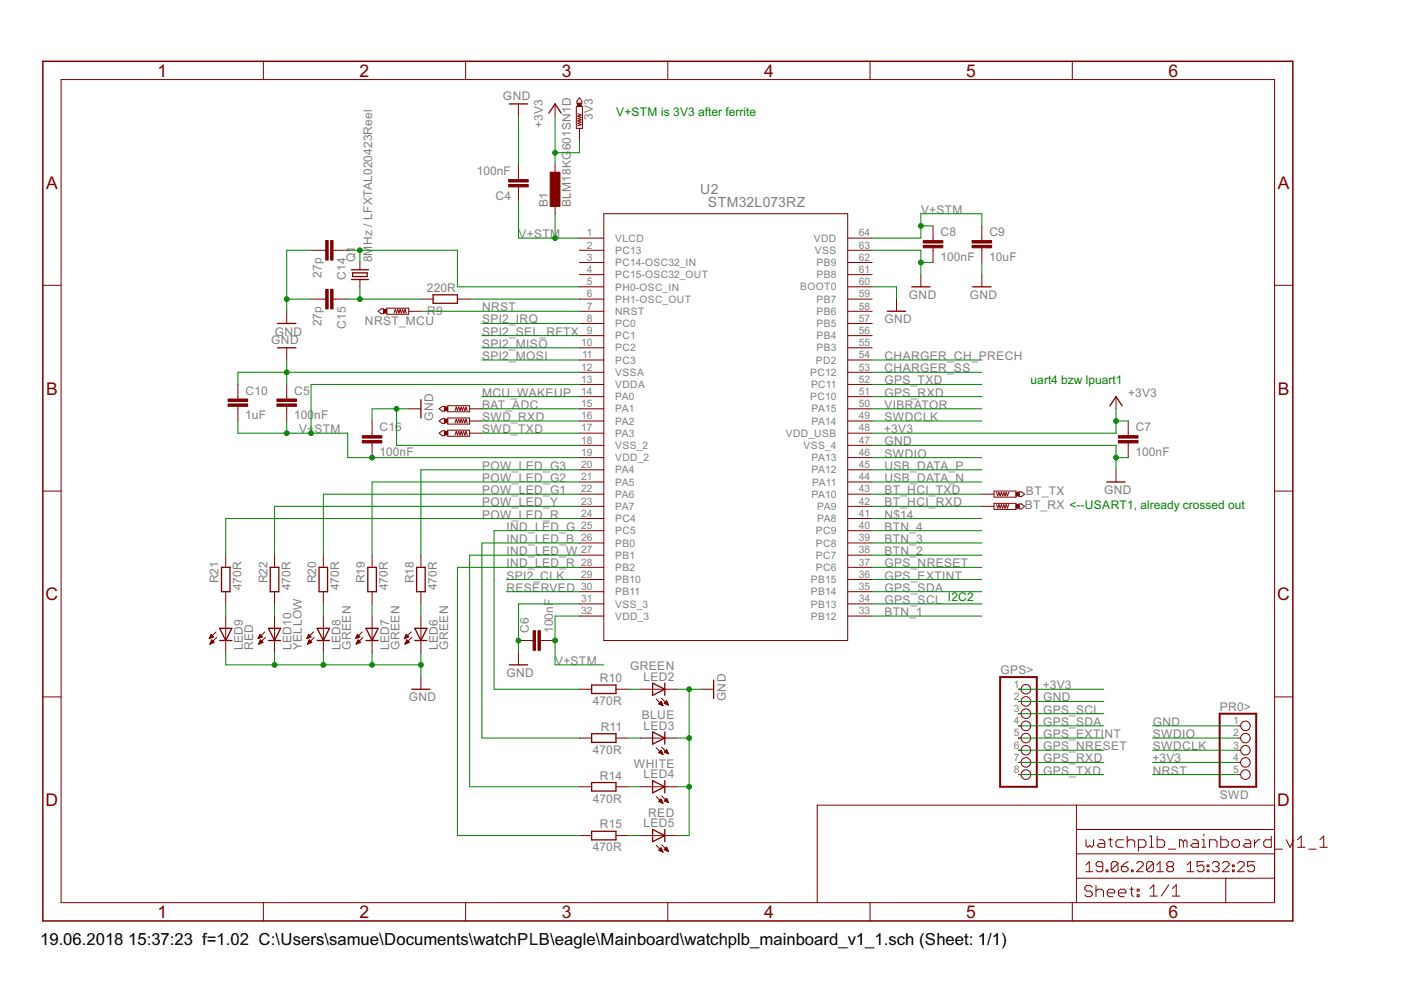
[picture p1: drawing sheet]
<svg xmlns="http://www.w3.org/2000/svg" width="297mm" height="210mm" viewBox="0 0 297 210" stroke-linecap="round" stroke-linejoin="round" font-family="sans-serif">
<g fill="none" stroke="#800000" stroke-width=".21">
<path d="M13 16.9h257.2v174.5h-257.2zM55.8 13v3.9M98.7 13v3.9M141.6 13v3.9M184.5 13v3.9M227.4 13v3.9M109.9 22v2.6M109.9 35v3.1M109.9 39.6v3.1M117.7 22v2.6M117.7 35v2.5M122.2 22.6h1.3v4.6h-1.3z"/>
<path d="M122.5 24.1l.7 .3-.7 .2 .7 .3-.7 .2 .7 .3-.7 .3 .7 .2-.7 .3 .7 .2-.7 .3M122.9 20.7l.5 .7v.5h-1.1v-.5zM122.9 27.2v2.6M66 53.1h3.1M70.6 53.1h3.1M76.3 55.6v1.6M76.3 59.3v1.5M117.7 42.7v2.6M122.9 50.5h5.1M122.9 53.1h5.1M122.9 55.6h5.1M122.9 58.2h5.1"/>
<path d="M128 45.3h51.7v90.5h-51.7zM179.7 50.5h5.2M179.7 53.1h5.2M179.7 55.6h5.2M179.7 58.2h5.2M195.2 58.2v2.6M197.8 47.9v3.1M197.8 52.6v3M208.2 47.9v3.1M208.2 52.6v3M208.2 58.2v2.6M9.1 60.5h3.9"/>
<path d="M60.8 66v2.6M60.8 73.7v2.6M66 63.4h3.1M70.6 63.4h3.1M80.2 66l.6-.5h.5v1h-.5zM82 65.3h4.7v1.3h-4.7zM83.5 66.4l.3-.8 .3 .8 .2-.8 .3 .8 .2-.8 .3 .8 .3-.8 .2 .8 .3-.8 .2 .8M86.7 66h2.5M89.2 63.4h2.6M97 63.4h2.6M122.9 60.8h5.1M122.9 63.4h5.1"/>
<path d="M122.9 66h5.1M122.9 68.6h5.1M122.9 71.2h5.1M122.9 73.7h5.1M122.9 76.3h5.1M122.9 78.9h5.1M179.7 60.8h5.2M179.7 63.4h5.2M179.7 66h5.2M179.7 68.6h5.2M179.7 71.2h5.2M179.7 73.7h5.2"/>
<path d="M179.7 76.3h5.2M179.7 78.9h5.2M190.1 63.4v2.6M270.2 60.5h3.9M50.4 81.5v3.1M50.4 86.2v3.1M60.8 81.5v3.1M60.8 86.2v3.1M78.9 89.3v3.1M78.9 93.9v3.1M86.7 86.7h2.5M93.1 86.7l.7-.5h.5v1h-.5z"/>
<path d="M93.1 89.3l.7-.5h.5v1h-.5zM93.1 91.8l.7-.5h.5v1.1h-.5zM94.9 86h4.7v1.3h-4.7zM94.9 88.6h4.7v1.3h-4.7zM94.9 91.2h4.7v1.3h-4.7zM96.5 92.2l.2-.7 .3 .7 .2-.7 .3 .7 .3-.7 .2 .7 .3-.7 .3 .7 .2-.7 .3 .7M96.5 89.6l.2-.7 .3 .7 .2-.7 .3 .7 .3-.7 .2 .7 .3-.7 .3 .7 .2-.7 .3 .7M96.5 87.1l.2-.8 .3 .8 .2-.8 .3 .8 .3-.8 .2 .8 .3-.8 .3 .8 .2-.8 .3 .8M99.6 86.7h2.6M99.6 89.3h2.6M99.6 91.8h2.6M122.9 81.5h5.1"/>
<path d="M122.9 84.1h5.1M122.9 86.7h5.1M122.9 89.3h5.1M122.9 91.8h5.1M122.9 94.4h5.1M122.9 97h5.1M122.9 99.6h5.1M179.7 81.5h5.2M179.7 84.1h5.2M179.7 86.7h5.2M179.7 89.3h5.2M179.7 91.8h5.2"/>
<path d="M179.7 94.4h5.2M179.7 97h5.2M179.7 99.6h5.2M236.6 84.1v2.6M236.6 99.6v2.6M239.2 89.3v3.1M239.2 93.9v3.1M9.1 104.1h3.9M47.9 117.7v2.6M58.2 117.7v2.6M68.6 117.7v2.6M78.9 117.7v2.6"/>
<path d="M89.2 117.7v2.6M122.9 102.2h5.1M122.9 104.8h5.1M122.9 107.4h5.1M122.9 109.9h5.1M122.9 112.5h5.1M122.9 115.1h5.1M122.9 117.7h5.1M179.7 102.2h5.2M179.7 104.8h5.2M179.7 107.4h5.2M179.7 109.9h5.2"/>
<path d="M179.7 112.5h5.2M179.7 115.1h5.2M179.7 117.7h5.2M208.2 104.8h2.6M208.2 107.4h2.6M210.8 104.1h4.6v1.3h-4.6zM210.8 106.7h4.6v1.3h-4.6zM211.3 104.4l.2 .8 .3-.8 .2 .8 .3-.8 .3 .8 .2-.8 .3 .8 .2-.8 .3 .8 .3-.8M211.3 107l.2 .7 .3-.7 .2 .7 .3-.7 .3 .7 .2-.7 .3 .7 .2-.7 .3 .7 .3-.7M216.1 104.3h.5l.6 .5-.6 .5h-.5zM216.1 106.8h.5l.6 .6-.6 .5h-.5zM270.2 104.1h3.9"/>
<path d="M44.4 135.3h.2M44.5 135.2h.4M44.5 136.5h.1M44.5 135.1h.7M44.6 134.9h.6M44.6 136.4h.3M44.6 136.3h.6M44.6 134.8h.5M44.7 134.7h.2M44.7 136.2h.7M44.7 136h.6M44.7 134.6h.1"/>
<path d="M44.8 134.5l.5 .5-.9 .4zM44.8 135.9h.3M44.8 135.8h.2M44.9 135.7h.1M44.9 135.7l-.4 .9M44.9 135.7l.5 .5-.9 .4M45.8 134l-1.4 1.4M45.9 135.1l-1.4 1.5M47.9 125.5v2.5M47.9 130.6v7.8M54.8 135.3h.2M54.8 135.2h.5"/>
<path d="M54.9 135.1h.6M54.9 136.5h.1M54.9 136.4h.3M54.9 134.9h.6M55 134.8h.4M55 136.3h.5M55 136.2h.7M55 134.7h.3M55.1 134.6h.1M55.1 136h.5M55.1 134.5l.5 .5-.9 .4zM55.1 135.9h.4"/>
<path d="M55.2 135.8h.2M55.2 135.7h.1M55.2 135.7l-.4 .9M55.2 135.7l.6 .5-1 .4M56.1 134l-1.4 1.4M56.3 135.1l-1.5 1.5M58.2 125.5v2.5M58.2 130.6v7.8M65.1 135.3h.2M65.2 135.2h.4M65.2 135.1h.7M65.2 136.5h.1"/>
<path d="M65.3 134.9h.6M65.3 136.4h.3M65.3 134.8h.4M65.3 136.3h.5M65.4 134.7h.2M65.4 136.2h.7M65.4 134.6h.1M65.4 136h.6M65.4 134.5l.6 .5-.9 .4zM65.5 135.9h.3M65.5 135.8h.2M65.6 135.7h.1"/>
<path d="M65.6 135.7l-.4 .9M65.6 135.7l.5 .5M66.1 136.2l-.9 .4M66.5 134l-1.4 1.4M66.6 135.1l-1.4 1.5M68.6 125.5v2.5M68.6 130.6v7.8M75.4 135.3h.2M75.5 135.2h.4M75.5 135.1h.7M75.5 136.5h.1M75.6 134.9h.6"/>
<path d="M75.6 136.4h.3M75.6 134.8h.5M75.6 136.3h.6M75.7 134.7h.3M75.7 136.2h.7M75.8 134.6h.1M75.8 136h.5M75.8 134.5l.5 .5-.9 .4zM75.8 135.9h.4M75.9 135.8h.2M75.9 135.7h.1M75.9 135.7l-.4 .9"/>
<path d="M75.9 135.7l.5 .5M76.4 136.2l-.9 .4M76.8 134l-1.4 1.4M77 135.1l-1.5 1.5M78.9 125.5v2.5M78.9 130.6v7.8M85.8 135.3h.2M85.9 135.2h.4M85.9 135.1h.7M85.9 136.5h.1M85.9 136.4h.4M86 134.9h.6"/>
<path d="M86 134.8h.4M86 136.3h.5M86 136.2h.8M86.1 134.7h.2M86.1 134.6h.1M86.1 136h.5M86.1 134.5l.6 .5-1 .4zM86.1 135.9h.4M86.2 135.8h.2M86.3 135.7l-.4 .9M86.3 135.7l.5 .5M86.3 135.7h.1"/>
<path d="M86.8 136.2l-.9 .4M87.2 134l-1.5 1.4M87.3 135.1l-1.4 1.5M89.2 125.5v2.5M89.2 130.6v7.8M109.9 135.8h3.1M109.9 138.4v2.6M114.6 135.8h3.1M122.9 120.3h5.1M122.9 122.9h5.1M122.9 125.5h5.1M122.9 128h5.1"/>
<path d="M122.9 130.6h5.1M179.7 120.3h5.2M179.7 122.9h5.2M179.7 125.5h5.2M179.7 128h5.2M179.7 130.6h5.2M9.1 147.8h3.9M89.2 143.6v2.5M122.9 156.5h2.5M122.9 146.1h2.5M130.6 156.5h2.6M130.6 146.1h2.6"/>
<path d="M135.8 156.5h7.7M135.8 146.1h7.7M139.1 148.2l1.5 1.4M139.1 158.6l1.5 1.4M139.7 149.2l.9 .4M139.7 149.2l.5-.5 .4 .9M139.7 149.2h.7M139.7 159.6l.5-.5 .4 .9zM139.7 159.6h.7M139.8 159.5h.6M139.8 149.1h.5M139.9 159.4h.4"/>
<path d="M139.9 149h.4M140 149.4h.4M140 159.7h.5M140 159.2h.3M140 148.9h.2M140.1 159.1h.1M140.1 148.8h.1M140.2 149.5h.3M140.3 148.1l1.4 1.4M140.3 158.4l1.4 1.5M140.3 159.9h.2M140.5 149.6h.1"/>
<path d="M140.8 149.1l.9 .4M140.8 149.1l.5-.5 .4 .9M140.8 149.1h.8M140.9 159.5h.7M140.9 159.4h.6M140.9 149h.6M141 159.2h.5M141.1 148.9h.4M141.1 149.2h.5M141.2 159.1h.2M141.2 148.8h.2M141.2 159.6h.4"/>
<path d="M141.3 159h.1M141.3 148.6h.1M141.3 158.9l-.5 .5 .9 .5M141.3 158.9l.4 1M141.4 149.4h.3M141.5 159.7h.2M141.7 149.5h.1M148.7 146.1h2.6M215.9 153.9h.6M215.9 156.5h.6M215.9 159.1h.6M215.9 146.1h.6"/>
<path d="M215.9 148.7h.6M215.9 151.3h.6M262.5 153.9h.5M262.5 156.5h.5M262.5 159.1h.5M270.2 147.8h3.9M122.9 166.8h2.5M122.9 177.2h2.5M130.6 166.8h2.6M130.6 177.2h2.6M135.8 166.8h7.7M135.8 177.2h7.7"/>
<path d="M139.1 168.9l1.5 1.4M139.1 179.2l1.5 1.5M139.7 169.9l.5-.5 .4 .9zM139.7 169.8h.7M139.8 170h.6M139.8 169.7h.5M140 180h.3M140 169.6h.3M140 170.1h.5M140.1 179.8h.1M140.1 169.5h.1M140.2 179.7l.4 1-.9-.4z"/>
<path d="M140.3 168.8l1.4 1.4M140.3 179.1l1.4 1.4M140.3 170.2h.2M140.9 169.7h.6M140.9 169.8h.7M141 180h.5M141 169.6h.5M141.1 179.8h.3M141.1 169.5h.3M141.2 170h.4M141.2 179.7h.2M141.3 169.4h.1"/>
<path d="M141.3 169.3l.4 .9-.9-.4zM141.5 170.1h.2M215.9 161.6h.6M215.9 164.2h.6M228.2 170.7v20.7M228.2 175.9h42M230.3 178.1v1.2l.4 .3 .4-.3 .3 .3 .4-.3v-1.2M233 178.1h.8l.4 .4v1.1h-1.2l-.4-.3 .4-.4h1.2M235 178.1h.8M235.4 177.7v1.6l.4 .3M238.2 178.1h-1.2l-.4 .4v.8l.4 .3h1.2M239 178.5l.4-.4h.8l.4 .4v1.1"/>
<path d="M239 177.3v2.3M241.4 179.6h1.1l.5-.3v-.8l-.5-.4h-1.1v2.3M243.8 179.6h.7M243.8 177.3h.3v2.3M245.3 177.3v2.3h1.2l.4-.3v-.8l-.4-.4h-1.2M250.9 178.5l-.4-.4h-.4v1.5M250.9 178.5v1.1M250.9 178.5l.4-.4 .4 .4v1.1M252.9 178.1h.8l.4 .4v1.1h-1.2l-.4-.3 .4-.4h1.2M254.8 178.1h.4v1.5M254.8 179.6h.9M255.2 176.9v.4"/>
<path d="M256.4 179.6v-1.5h1.2l.4 .4v1.1M258.8 177.3v2.3h1.2l.4-.3v-.8l-.4-.4h-1.2M261.2 178.5l.4-.4h.8l.4 .4v.8l-.4 .3h-.8l-.4-.3zM262.5 161.6h.5M262.5 164.2h.5M264 178.1h.8l.4 .4v1.1h-1.2l-.4-.3 .4-.4h1.2M266 178.1v1.5M267.2 178.1h-.4l-.8 .8M269.5 177.3v2.3h-1.1l-.5-.3v-.8l.5-.4h1.1M270.2 170.7h-96.9v20.7M272.7 178.1l.8 1.5 .8-1.5M275.1 179.6h1.6"/>
<path d="M275.1 178.1l.8-.8v2.3M279.8 179.6h1.6M279.8 178.1l.8-.8v2.3M55.8 191.4v3.9M98.7 191.4v3.9M139.7 180.2h.7M139.8 180.3h.6M139.8 180.1h.5M140.1 180.5h.4M140.4 180.6h.1M140.8 180.1l.5-.5 .4 .9zM140.9 180.1h.6"/>
<path d="M141 180.2h.6M141.3 180.3h.3M141.6 180.5h.1M141.6 191.4v3.9M184.5 191.4v3.9M227.4 191.4v3.9M228.2 186.2h42M228.2 181h42M230.3 183.4l.6-.7v2.1M230.3 184.8h1.4M231.6 188.1l-.4-.4h-.8l-.4 .4v.4l.4 .4h.8l.4 .4v.4l-.4 .4h-.8l-.4-.4M232.4 187.7v2.4"/>
<path d="M232.4 188.9l.4-.4h.8l.4 .4v1.2M233.8 183.7h-1.1l-.3-.3v-.4l.3-.3h.8l.3 .3v1.5l-.3 .3h-.8l-.3-.3M234.5 184.5h.4v.3h-.4zM234.8 189.3h1.5v-.4l-.4-.4h-.7l-.4 .4v.8l.4 .4h.7M237 183v1.5l-.3 .3h-.7l-.4-.3M237 183l-.3-.3h-.7l-.4 .3v1.5M237 183l-1.4 1.5M237.1 189.3h1.6v-.4l-.4-.4h-.8l-.4 .4v.8l.4 .4h.8M237.7 183.7h1.1l.4 .4v.4l-.4 .3h-.7l-.4-.3zM239.2 182.7l-.7 .3-.8 .7M239.5 188.5h.8M239.9 184.5h.3v.3h-.3z"/>
<path d="M239.9 188.1v1.6l.4 .4M241 183l.3-.3h.7l.4 .3v.4l-1.4 1.4h1.4M241.1 188.5h.4v.4h-.4zM241.1 189.7h.4v.4h-.4zM243.8 188.4l.8-.8v2.4M243.8 190h1.6M244.5 183v1.5l-.3 .3h-.7l-.4-.3M244.5 183l-.3-.3h-.7l-.4 .3v1.5M244.5 183l-1.4 1.5M245.2 184.8h1.5M245.2 183.4l.8-.7v2.1M247.7 180h1.6"/>
<path d="M247.7 183.7l-.3 .4v.4l.3 .3h.8l.3-.3v-.4l-.3-.4M247.7 183.7l-.3-.3v-.4l.3-.3h.8l.3 .3v.4l-.3 .3M247.7 183.7h.8M247.8 187.6l-1.6 2.4M248.6 190h1.6M248.6 188.4l.8-.8v2.4M251.7 184.8h1.4M251.7 183.4l.7-.7v2.1M255.2 182.7h-1.4v1l.7-.3h.4l.3 .3v.8l-.3 .3h-.7l-.4-.3M255.9 184.5h.4v.3h-.4zM255.9 183.4h.4v.3h-.4zM257 183l.4-.3h.7l.4 .3v.4l-.4 .3"/>
<path d="M257.7 183.7h.4M258.1 183.7l.4 .4v.4l-.4 .3h-.7l-.4-.3M259.2 183l.3-.3h.7l.4 .3v.4l-1.4 1.4h1.4M259.9 186.2v5.2M261.3 184.5h.4v.3h-.4zM261.3 183.4h.4v.3h-.4zM262.4 183l.3-.3h.8l.3 .3v.4l-1.4 1.4h1.4M266 182.7h-1.5v1l.7-.3h.4l.4 .3v.8l-.4 .3h-.7l-.4-.3M270.3 180h1.6M277.5 180h1.6"/>
<circle cx="217.5" cy="151.3" r="1.02"/>
<circle cx="217.5" cy="159.1" r="1.02"/>
<circle cx="217.5" cy="148.7" r="1.02"/>
<circle cx="217.5" cy="146.1" r="1.02"/>
<circle cx="217.5" cy="156.5" r="1.02"/>
<circle cx="217.5" cy="153.9" r="1.02"/>
<circle cx="264.1" cy="153.9" r="1.02"/>
<circle cx="264.1" cy="156.5" r="1.02"/>
<circle cx="264.1" cy="159.1" r="1.02"/>
<circle cx="217.5" cy="161.7" r="1.02"/>
<circle cx="217.5" cy="164.2" r="1.02"/>
<circle cx="264.1" cy="164.2" r="1.02"/>
<circle cx="264.1" cy="161.7" r="1.02"/>
</g>
<g fill="none" stroke="#800000" stroke-width=".28">
<path d="M108 22h3.9M116.4 24l1.3-2 1.3 2M74.5 57.2h3.6M74.5 59.3h3.6M74.8 57.8h3.1v.8h-3.1zM58.8 73.7h3.9M58.8 68.6h3.9M91.8 62.5h5.2v1.8h-5.2zM188.1 66h3.9M193.3 60.8h3.9M206.2 60.8h3.9M89.2 84.7v3.9"/>
<path d="M235.3 86l1.3-1.9 1.3 1.9M234.7 102.2h3.8M46.6 135.8h2.5M46.6 133.2h2.5l-1.2 2.6zM47 120.3h1.8v5.2h-1.8zM56.9 135.8h2.6M56.9 133.2h2.6l-1.3 2.6zM57.3 120.3h1.8v5.2h-1.8zM67.2 135.8h2.6M67.2 133.2h2.6l-1.2 2.6zM67.6 120.3h1.8v5.2h-1.8zM77.6 135.8h2.6"/>
<path d="M77.6 133.2h2.6l-1.3 2.6zM78 120.3h1.8v5.2h-1.8zM87.9 133.2h2.6l-1.3 2.6zM87.9 135.8h2.6M88.3 120.3h1.8v5.2h-1.8zM87.3 146.1h3.9M108 141h3.9M125.4 145.2h5.2v1.8h-5.2zM125.4 155.6h5.2v1.8h-5.2zM138.4 144.8l2.5 1.3-2.5 1.3zM138.4 155.2l2.5 1.3-2.5 1.3zM140.9 144.8v2.6"/>
<path d="M140.9 155.2v2.6M151.3 144.2v3.9M125.4 165.9h5.2v1.8h-5.2zM125.4 176.3h5.2v1.8h-5.2zM138.4 165.5l2.5 1.3-2.5 1.3zM138.4 175.9l2.5 1.3-2.5 1.3zM140.9 165.5v2.6M140.9 175.9v2.6"/>
</g>
<g fill="#800000" stroke="#800000" stroke-width=".21">
<path d="M107.8 38.1h4.2v.5h-4.2z"/>
<path d="M107.8 39.1h4.2v.5h-4.2z"/>
<path d="M58.7 85.6h4.2v.5h-4.2z"/>
<path d="M58.7 84.6h4.2v.5h-4.2z"/>
<path d="M114.1 133.7h.5v4.2h-.5z"/>
<path d="M113 133.7h.5v4.2h-.5z"/>
<path d="M237.1 93.4h4.2v.5h-4.2z"/>
<path d="M237.1 92.4h4.2v.5h-4.2z"/>
<path d="M195.7 52h4.2v.5h-4.2z"/>
<path d="M195.7 51h4.2v.5h-4.2z"/>
<path d="M206.1 52h4.1v.5h-4.1z"/>
<path d="M206.1 51h4.1v.5h-4.1z"/>
<path d="M48.4 85.6h4.1v.5h-4.1z"/>
<path d="M48.4 84.6h4.1v.5h-4.1z"/>
<path d="M69.1 51h.5v4.1h-.5z"/>
<path d="M70.1 51h.5v4.1h-.5z"/>
<path d="M69.1 61.3h.5v4.2h-.5z"/>
<path d="M70.1 61.3h.5v4.2h-.5z"/>
<path d="M76.8 93.4h4.2v.5h-4.2z"/>
<path d="M76.8 92.4h4.2v.5h-4.2z"/>
<path d="M215.4 104.4h.6v.8h-.6z"/>
<path d="M215.4 107h.6v.7h-.6z"/>
<path d="M81.4 65.6h.6v.8h-.6z"/>
<path d="M122.5 21.9h.7v.6h-.7z"/>
<path d="M94.3 91.5h.6v.7h-.6z"/>
<path d="M94.3 88.9h.6v.7h-.6z"/>
<path d="M116.6 36.5h2.1v7.3h-2.1z"/>
<path d="M94.3 86.3h.6v.8h-.6z"/>
</g>
<path d="M212 143.6h7.8v23.2h-7.8zM258.6 151.3h7.7v15.5h-7.7z" fill="none" stroke="#800000" stroke-width=".42"/>
<path d="M9.1 13h265v182.3h-265z" fill="none" stroke="#800000" stroke-width=".32"/>
<g fill="none" stroke="#008000" stroke-width=".21">
<path d="M109.9 24.6v10.4M117.7 24.6v10.4M122.9 29.8v2.6h-5.2M66 53.1h-5.2v12.9M73.7 53.1h23.3v7.7h25.9M76.3 53.1v2.5M109.9 42.7v7.8h13M117.7 45.3v5.2M184.9 53.1h10.3v5.1M195.2 55.6h2.6M195.2 47.9h2.6M208.2 47.9v-2.6h-13v5.2h-10.3"/>
<path d="M208.2 55.6v2.6M60.8 76.3v5.2M60.8 63.4h5.2M73.7 63.4h15.5M76.3 60.8v2.6M89.2 66h33.7M99.6 63.4h23.3M102.2 73.7h20.7M102.2 76.3h20.7M102.2 71.2h20.7M102.2 68.6h20.7M122.9 78.9h-72.5v2.6"/>
<path d="M184.9 78.9h23.3M184.9 60.8h5.2v2.6M184.9 76.3h23.3M50.4 89.3v2.5h23.3v5.2h49.2M60.8 89.3v2.5M84.1 86.7v7.7h38.8M86.7 86.7h-7.8v2.6M102.2 91.8h20.7M102.2 89.3h20.7M102.2 84.1h20.7M102.2 86.7h20.7M122.9 81.5h-56.9v10.3"/>
<path d="M122.9 99.6h-33.7v18.1M184.9 94.4h51.7v5.2M184.9 89.3h23.3M184.9 84.1h23.3M184.9 81.5h23.3M184.9 97h23.3M184.9 86.7h23.3M184.9 99.6h23.3M236.6 86.7v5.1h-51.7M236.6 89.3h2.6M236.6 97h2.6M122.9 112.5h-18.1v33.6h18.1"/>
<path d="M122.9 115.1h-20.7v41.4h20.7M122.9 117.7h-23.3v49.1h23.3M122.9 104.8h-54.3v12.9M122.9 102.2h-44v15.5M122.9 109.9h-75v7.8M122.9 107.4h-64.7v10.3M184.9 107.4h23.3M184.9 104.8h23.3M184.9 117.7h23.3M184.9 115.1h23.3M184.9 109.9h23.3M184.9 112.5h23.3"/>
<path d="M184.9 102.2h23.3M47.9 138.4v2.6h41.3M47.9 128v2.6M58.2 128v2.6M58.2 138.4v2.6M68.6 128v2.6M68.6 138.4v2.6M78.9 128v2.6M78.9 138.4v2.6M89.2 128v2.6M89.2 138.4v5.2M107.3 125.5h15.6"/>
<path d="M107.3 122.9h15.6M122.9 130.6h-5.2v10.4h10.3M122.9 128h-13v10.4M122.9 120.3h-25.9v56.9h25.9M184.9 128h23.3M184.9 125.5h23.3M184.9 122.9h23.3M184.9 120.3h23.3M184.9 130.6h23.3M133.2 146.1h2.6M133.2 156.5h2.6M143.5 146.1h5.2"/>
<path d="M143.5 156.5h2.6M146.1 146.1v31.1h-2.6M215.9 146.1h18.1M215.9 151.3h18.1M215.9 153.9h18.1M215.9 156.5h18.1M215.9 159.1h18.1M215.9 148.7h18.1M244.4 153.9h18.1M244.4 156.5h18.1M244.4 159.1h18.1M133.2 177.2h2.6"/>
<path d="M133.2 166.8h2.6M143.5 166.8h2.6M215.9 161.6h18.1M215.9 164.2h18.1M244.4 161.6h18.1M244.4 164.2h18.1"/>
</g>
<g fill="#008000" stroke="#008000" stroke-width=".21">
<circle cx="236.6" cy="89.3" r=".51"/>
<circle cx="117.7" cy="32.4" r=".51"/>
<circle cx="109.9" cy="135.8" r=".51"/>
<circle cx="236.6" cy="97" r=".51"/>
<circle cx="195.2" cy="55.6" r=".51"/>
<circle cx="60.8" cy="78.9" r=".51"/>
<circle cx="60.8" cy="63.4" r=".51"/>
<circle cx="146.1" cy="146.1" r=".51"/>
<circle cx="146.1" cy="156.5" r=".51"/>
<circle cx="146.1" cy="166.8" r=".51"/>
<circle cx="89.2" cy="141" r=".51"/>
<circle cx="78.9" cy="141" r=".51"/>
<circle cx="58.2" cy="141" r=".51"/>
<circle cx="68.6" cy="141" r=".51"/>
<circle cx="84.1" cy="86.7" r=".51"/>
<circle cx="76.3" cy="63.4" r=".51"/>
<circle cx="76.3" cy="53.1" r=".51"/>
<circle cx="117.7" cy="50.5" r=".51"/>
<circle cx="117.7" cy="135.8" r=".51"/>
<circle cx="60.8" cy="91.8" r=".51"/>
<circle cx="78.9" cy="97" r=".51"/>
<circle cx="66" cy="91.8" r=".51"/>
<circle cx="195.2" cy="47.9" r=".51"/>
</g>
<g font-size="4.1" fill="#800000">
<text x="33.4" y="16.3">1</text>
<text x="76.2" y="16.3">2</text>
<text x="119.1" y="16.3">3</text>
<text x="162" y="16.3">4</text>
<text x="204.9" y="16.3">5</text>
<text x="247.8" y="16.3">6</text>
<text x="9.8" y="40">A</text>
<text x="270.9" y="40">A</text>
<text x="9.8" y="83.6">B</text>
<text x="270.9" y="83.6">B</text>
<text x="9.7" y="127.3">C</text>
<text x="270.8" y="127.3">C</text>
<text x="9.7" y="170.9">D</text>
<text x="270.8" y="170.9">D</text>
<text x="33.4" y="194.7">1</text>
<text x="76.2" y="194.7">2</text>
<text x="119.1" y="194.7">3</text>
<text x="162" y="194.7">4</text>
<text x="204.9" y="194.7">5</text>
<text x="247.8" y="194.7">6</text>
</g>
<g font-size="4">
<text x="8.5" y="200.4">19.06.2018</text>
<text x="27.2" y="200.4">15:37:23 f=1.02 C:\Users\samue\Documents\watchPLB\eagle\Mainboard\watchplb_mainboard_v1_1.sch (Sheet: 1/1)</text>
</g>
<g font-size="3.3" fill="#808080">
<text x="148.5" y="41.2">U2</text>
<text x="150.1" y="43.8">STM32L073RZ</text>
</g>
<g font-size="2.8" fill="#808080">
<text x="106.6" y="21.3">GND</text>
<text x="115.1" y="27.2" transform="rotate(-90 115.1 27.2)">+3V3</text>
<text x="125.7" y="25.4" transform="rotate(-90 125.7 25.4)">3V3</text>
<text x="121" y="31.9" transform="rotate(-90 121 31.9)">601SN1D</text>
<text x="101.1" y="37.2">100nF</text>
<text x="105.1" y="42.3">C4</text>
<text x="116.2" y="44" transform="rotate(-90 116.2 44)">B1</text>
<text x="121" y="44" transform="rotate(-90 121 44)">BLM18KG</text>
<text x="195.3" y="45.3">V+STM</text>
<text x="110" y="50.5">V+STM</text>
<text x="199.4" y="50.1">C8</text>
<text x="209.8" y="50.1">C9</text>
<text x="68.2" y="58.9" transform="rotate(-90 68.2 58.9)">27p</text>
<text x="73.3" y="59.3" transform="rotate(-90 73.3 59.3)">C14</text>
<text x="75.3" y="55.6" transform="rotate(-90 75.3 55.6)">Q1</text>
<text x="78.9" y="55.7" transform="rotate(-90 78.9 55.7)">8MHz / LFXTAL020423Reel</text>
<text x="199.4" y="55.3">100nF</text>
<text x="209.7" y="55.3">10uF</text>
<text x="90.5" y="61.9">220R</text>
<text x="102.2" y="66">NRST</text>
<text x="192.7" y="63.4">GND</text>
<text x="205.6" y="63.4">GND</text>
<text x="58.3" y="71.2">GND</text>
<text x="68.2" y="69.2" transform="rotate(-90 68.2 69.2)">27p</text>
<text x="73.3" y="69.7" transform="rotate(-90 73.3 69.7)">C15</text>
<text x="77.4" y="68.8">NRST_MCU</text>
<text x="90.6" y="66.8">R9</text>
<text x="102.2" y="71.2">SPI2_SEL_RFTX</text>
<text x="102.2" y="68.6">SPI2_IRQ</text>
<text x="187.5" y="68.6">GND</text>
<text x="57.5" y="73">GND</text>
<text x="102.2" y="73.7">SPI2_MISO</text>
<text x="102.2" y="76.3">SPI2_MOSI</text>
<text x="187.5" y="76.3">CHARGER_CH_PRECH</text>
<text x="52" y="83.7">C10</text>
<text x="62.4" y="83.7">C5</text>
<text x="187.5" y="81.5">GPS_TXD</text>
<text x="187.5" y="78.9">CHARGER_SS</text>
<text x="52" y="88.9">1uF</text>
<text x="62.3" y="88.9">100</text>
<text x="66.6" y="88.9">nF</text>
<text x="91.8" y="89.2" transform="rotate(-90 91.8 89.2)">GND</text>
<text x="102.2" y="89.3">SWD_RXD</text>
<text x="102.2" y="84.1">MCU_WAKEUP</text>
<text x="102.2" y="86.7">BAT_ADC</text>
<text x="187.5" y="84.1">GPS_RXD</text>
<text x="187.5" y="89.3">SWDCLK</text>
<text x="187.5" y="86.7">VIBRATOR</text>
<text x="239.2" y="84.1">+3V3</text>
<text x="63.4" y="91.8">V+STM</text>
<text x="80.5" y="91.5">C16</text>
<text x="102.2" y="91.8">SWD_TXD</text>
<text x="187.5" y="91.8">+3V3</text>
<text x="187.5" y="94.4">GND</text>
<text x="240.8" y="91.5">C7</text>
<text x="80.4" y="96.6">100nF</text>
<text x="102.2" y="99.6">POW_LED_G3</text>
<text x="187.5" y="97">SWDIO</text>
<text x="187.5" y="99.6">USB_DATA_P</text>
<text x="240.8" y="96.6">100nF</text>
<text x="102.2" y="104.8">POW_LED_G1</text>
<text x="102.2" y="107.4">POW_LED_Y</text>
<text x="102.2" y="102.2">POW_LED_G2</text>
<text x="187.5" y="107.4">BT_HCI_RXD</text>
<text x="187.5" y="104.8">BT_HCI_TXD</text>
<text x="187.5" y="102.2">USB_DATA_N</text>
<text x="217.3" y="107.9">BT_RX &lt;--USART1, already crossed out</text>
<text x="217.5" y="105">BT_TX</text>
<text x="234.1" y="104.8">GND</text>
<text x="102.2" y="109.9">POW_LED_R</text>
<text x="107.4" y="112.5">IND_LED_G</text>
<text x="187.5" y="109.9">N$14</text>
<text x="187.5" y="112.5">BTN_4</text>
<text x="107.4" y="115.1">IND_LED_B</text>
<text x="107.4" y="117.7">IND_LED_W</text>
<text x="187.5" y="117.7">BTN_2</text>
<text x="187.5" y="115.1">BTN_3</text>
<text x="46.3" y="123.7" transform="rotate(-90 46.3 123.7)">R21</text>
<text x="51.2" y="125.2" transform="rotate(-90 51.2 125.2)">470R</text>
<text x="56.7" y="123.7" transform="rotate(-90 56.7 123.7)">R22</text>
<text x="61.6" y="125.2" transform="rotate(-90 61.6 125.2)">470R</text>
<text x="67" y="123.7" transform="rotate(-90 67 123.7)">R20</text>
<text x="71.9" y="125.2" transform="rotate(-90 71.9 125.2)">470R</text>
<text x="77.4" y="123.7" transform="rotate(-90 77.4 123.7)">R19</text>
<text x="82.3" y="125.2" transform="rotate(-90 82.3 125.2)">470R</text>
<text x="87.7" y="123.7" transform="rotate(-90 87.7 123.7)">R18</text>
<text x="92.6" y="125.2" transform="rotate(-90 92.6 125.2)">470R</text>
<text x="107.4" y="120.3">IND_LED_R</text>
<text x="107.4" y="125.5">RESERVED</text>
<text x="107.4" y="122.9">SPI2_CLK</text>
<text x="187.5" y="125.5">GPS_SDA</text>
<text x="187.5" y="122.9">GPS_EXTINT</text>
<text x="187.5" y="120.3">GPS_NRESET</text>
<text x="187.5" y="128">GPS_SCL I2C2</text>
<text x="187.5" y="130.6">BTN_1</text>
<text x="51.5" y="137.8" transform="rotate(-90 51.5 137.8)">LED9</text>
<text x="53.7" y="137.8" transform="rotate(-90 53.7 137.8)">RED</text>
<text x="61.8" y="137.8" transform="rotate(-90 61.8 137.8)">LED10</text>
<text x="64" y="137.8" transform="rotate(-90 64 137.8)">YELLOW</text>
<text x="72.2" y="137.8" transform="rotate(-90 72.2 137.8)">LED8</text>
<text x="74.4" y="137.8" transform="rotate(-90 74.4 137.8)">GREEN</text>
<text x="82.5" y="137.8" transform="rotate(-90 82.5 137.8)">LED7</text>
<text x="84.7" y="137.8" transform="rotate(-90 84.7 137.8)">GREEN</text>
<text x="92.9" y="137.8" transform="rotate(-90 92.9 137.8)">LED6</text>
<text x="95.1" y="137.8" transform="rotate(-90 95.1 137.8)">GREEN</text>
<text x="112.1" y="134.2" transform="rotate(-90 112.1 134.2)">C6</text>
<text x="117.3" y="134.2" transform="rotate(-90 117.3 134.2)">100nF</text>
<text x="107.4" y="143.6">GND</text>
<text x="117.7" y="141">V+STM</text>
<text x="133.6" y="142.1">GREEN</text>
<text x="212.1" y="142.9">GPS&gt;</text>
<text x="86.7" y="148.7">GND</text>
<text x="125.7" y="149.5">470R</text>
<text x="127.2" y="144.6">R10</text>
<text x="136.4" y="144.3">LED2</text>
<text x="153.9" y="148.7" transform="rotate(-90 153.9 148.7)">GND</text>
<text x="221.1" y="146.1">+3V3</text>
<text x="221.1" y="148.7">GND</text>
<text x="127.4" y="155">R11</text>
<text x="136.1" y="152.5">BLUE</text>
<text x="136.4" y="154.7">LED3</text>
<text x="221.1" y="151.3">GPS_SCL</text>
<text x="221.1" y="153.9">GPS_SDA</text>
<text x="244.4" y="153.9">GND</text>
<text x="258.6" y="150.7">PR0&gt;</text>
<text x="125.7" y="159.8">470R</text>
<text x="221.1" y="161.7">GPS_RXD</text>
<text x="221.1" y="156.5">GPS_EXTINT</text>
<text x="221.1" y="159.1">GPS_NRESET</text>
<text x="244.4" y="161.7">+3V3</text>
<text x="244.4" y="156.5">SWDIO</text>
<text x="244.4" y="159.1">SWDCLK</text>
<text x="127.2" y="165.3">R14</text>
<text x="134.4" y="162.8">WHITE</text>
<text x="136.4" y="165">LED4</text>
<text x="221.1" y="164.2">GPS_TXD</text>
<text x="244.4" y="164.2">NRST</text>
<text x="125.7" y="170.2">470R</text>
<text x="137.4" y="173.2">RED</text>
<text x="258.6" y="169.4">SWD</text>
<text x="127.2" y="175.6">R15</text>
<text x="136.4" y="175.4">LED5</text>
<text x="125.7" y="180.5">470R</text>
</g>
<g font-size="2.8" fill="#008000">
<text x="130.6" y="24.6">V+STM is 3V3 after ferrite</text>
<text x="218.5" y="81.5">uart4 bzw lpuart1</text>
</g>
<g font-size="2.4" fill="#808080">
<text x="124.4" y="50.1">1</text>
<text x="124.4" y="52.7">2</text>
<text x="130.4" y="51.3">VLCD</text>
<text x="130.4" y="53.8">PC13</text>
<text x="172.5" y="51.3">VDD</text>
<text x="172.8" y="53.8">VSS</text>
<text x="182.1" y="52.7">63</text>
<text x="182.1" y="50.1">64</text>
<text x="124.4" y="55.3">3</text>
<text x="124.4" y="57.9">4</text>
<text x="130.4" y="56.4">PC14-OSC32_IN</text>
<text x="130.4" y="59">PC15-OSC32_OUT</text>
<text x="173.1" y="59">PB8</text>
<text x="173.1" y="56.4">PB9</text>
<text x="182.1" y="57.9">61</text>
<text x="182.1" y="55.3">62</text>
<text x="124.4" y="60.5">5</text>
<text x="124.4" y="63">6</text>
<text x="124.4" y="65.6">7</text>
<text x="130.4" y="61.6">PH0-OSC_IN</text>
<text x="130.4" y="64.2">PH1-OSC_OUT</text>
<text x="169.6" y="61.6">BOOT0</text>
<text x="173.1" y="64.2">PB7</text>
<text x="182.1" y="65.6">58</text>
<text x="182.1" y="63">59</text>
<text x="182.1" y="60.5">60</text>
<text x="124.4" y="68.2">8</text>
<text x="124.4" y="70.8">9</text>
<text x="130.4" y="66.8">NRST</text>
<text x="130.4" y="69.4">PC0</text>
<text x="130.4" y="71.9">PC1</text>
<text x="173.1" y="71.9">PB4</text>
<text x="173.1" y="69.3">PB5</text>
<text x="173.1" y="66.8">PB6</text>
<text x="182.1" y="70.8">56</text>
<text x="182.1" y="68.2">57</text>
<text x="123.2" y="73.4">10</text>
<text x="123.4" y="76">11</text>
<text x="130.4" y="74.5">PC2</text>
<text x="130.4" y="77.1">PC3</text>
<text x="173" y="77.1">PD2</text>
<text x="173.1" y="74.5">PB3</text>
<text x="182.1" y="76">54</text>
<text x="182.1" y="73.4">55</text>
<text x="123.2" y="78.6">12</text>
<text x="123.2" y="81.1">13</text>
<text x="123.2" y="83.7">14</text>
<text x="130.4" y="79.7">VSSA</text>
<text x="130.4" y="82.3">VDDA</text>
<text x="171.8" y="79.7">PC12</text>
<text x="172" y="82.3">PC11</text>
<text x="182.1" y="83.7">51</text>
<text x="182.1" y="81.1">52</text>
<text x="182.1" y="78.6">53</text>
<text x="123.2" y="86.3">15</text>
<text x="123.2" y="88.9">16</text>
<text x="130.4" y="84.9">PA0</text>
<text x="130.4" y="87.5">PA1</text>
<text x="171.8" y="84.9">PC10</text>
<text x="172.1" y="87.4">PA15</text>
<text x="182.1" y="88.9">49</text>
<text x="182.1" y="86.3">50</text>
<text x="123.2" y="91.5">17</text>
<text x="123.2" y="94.1">18</text>
<text x="130.4" y="90">PA2</text>
<text x="130.4" y="92.6">PA3</text>
<text x="130.4" y="95.2">VSS_2</text>
<text x="166.6" y="92.6">VDD_USB</text>
<text x="170.3" y="95.2">VSS_4</text>
<text x="172.1" y="90">PA14</text>
<text x="182.1" y="94.1">47</text>
<text x="182.1" y="91.5">48</text>
<text x="123.2" y="96.7">19</text>
<text x="123.2" y="99.2">20</text>
<text x="123.2" y="101.8">21</text>
<text x="130.4" y="97.8">VDD_2</text>
<text x="130.4" y="100.4">PA4</text>
<text x="172.1" y="100.4">PA12</text>
<text x="172.1" y="97.8">PA13</text>
<text x="182.1" y="101.8">44</text>
<text x="182.1" y="99.2">45</text>
<text x="182.1" y="96.7">46</text>
<text x="123.2" y="104.4">22</text>
<text x="123.2" y="107">23</text>
<text x="130.4" y="103">PA5</text>
<text x="130.4" y="105.5">PA6</text>
<text x="172.1" y="105.5">PA10</text>
<text x="172.2" y="103">PA11</text>
<text x="182.1" y="107">42</text>
<text x="182.1" y="104.4">43</text>
<text x="123.2" y="109.6">24</text>
<text x="123.2" y="112.2">25</text>
<text x="130.4" y="108.1">PA7</text>
<text x="130.4" y="110.7">PC4</text>
<text x="130.4" y="113.3">PC5</text>
<text x="173" y="113.3">PC9</text>
<text x="173.3" y="110.7">PA8</text>
<text x="173.3" y="108.1">PA9</text>
<text x="182.1" y="112.2">40</text>
<text x="182.1" y="109.6">41</text>
<text x="123.2" y="114.8">26</text>
<text x="123.2" y="117.3">27</text>
<text x="123.2" y="119.9">28</text>
<text x="130.4" y="115.9">PB0</text>
<text x="130.4" y="118.5">PB1</text>
<text x="173" y="118.5">PC7</text>
<text x="173" y="115.9">PC8</text>
<text x="182.1" y="119.9">37</text>
<text x="182.1" y="117.3">38</text>
<text x="182.1" y="114.8">39</text>
<text x="123.2" y="122.5">29</text>
<text x="123.2" y="125.1">30</text>
<text x="130.4" y="121.1">PB2</text>
<text x="130.4" y="123.6">PB10</text>
<text x="171.9" y="123.6">PB15</text>
<text x="173" y="121.1">PC6</text>
<text x="182.1" y="125.1">35</text>
<text x="182.1" y="122.5">36</text>
<text x="123.2" y="127.7">31</text>
<text x="123.2" y="130.3">32</text>
<text x="130.4" y="126.2">PB11</text>
<text x="130.4" y="128.8">VSS_3</text>
<text x="130.4" y="131.4">VDD_3</text>
<text x="171.9" y="131.4">PB12</text>
<text x="171.9" y="128.8">PB13</text>
<text x="171.9" y="126.2">PB14</text>
<text x="182.1" y="130.3">33</text>
<text x="182.1" y="127.7">34</text>
<text x="214.9" y="145.8">1</text>
<text x="214.9" y="148.4">2</text>
<text x="214.9" y="150.9">3</text>
<text x="214.9" y="153.5">4</text>
<text x="261.5" y="153.5">1</text>
<text x="214.9" y="156.1">5</text>
<text x="214.9" y="158.7">6</text>
<text x="214.9" y="161.3">7</text>
<text x="261.5" y="156.1">2</text>
<text x="261.5" y="158.7">3</text>
<text x="261.5" y="161.3">4</text>
<text x="214.9" y="163.9">8</text>
<text x="261.5" y="163.9">5</text>
</g>
</svg>
